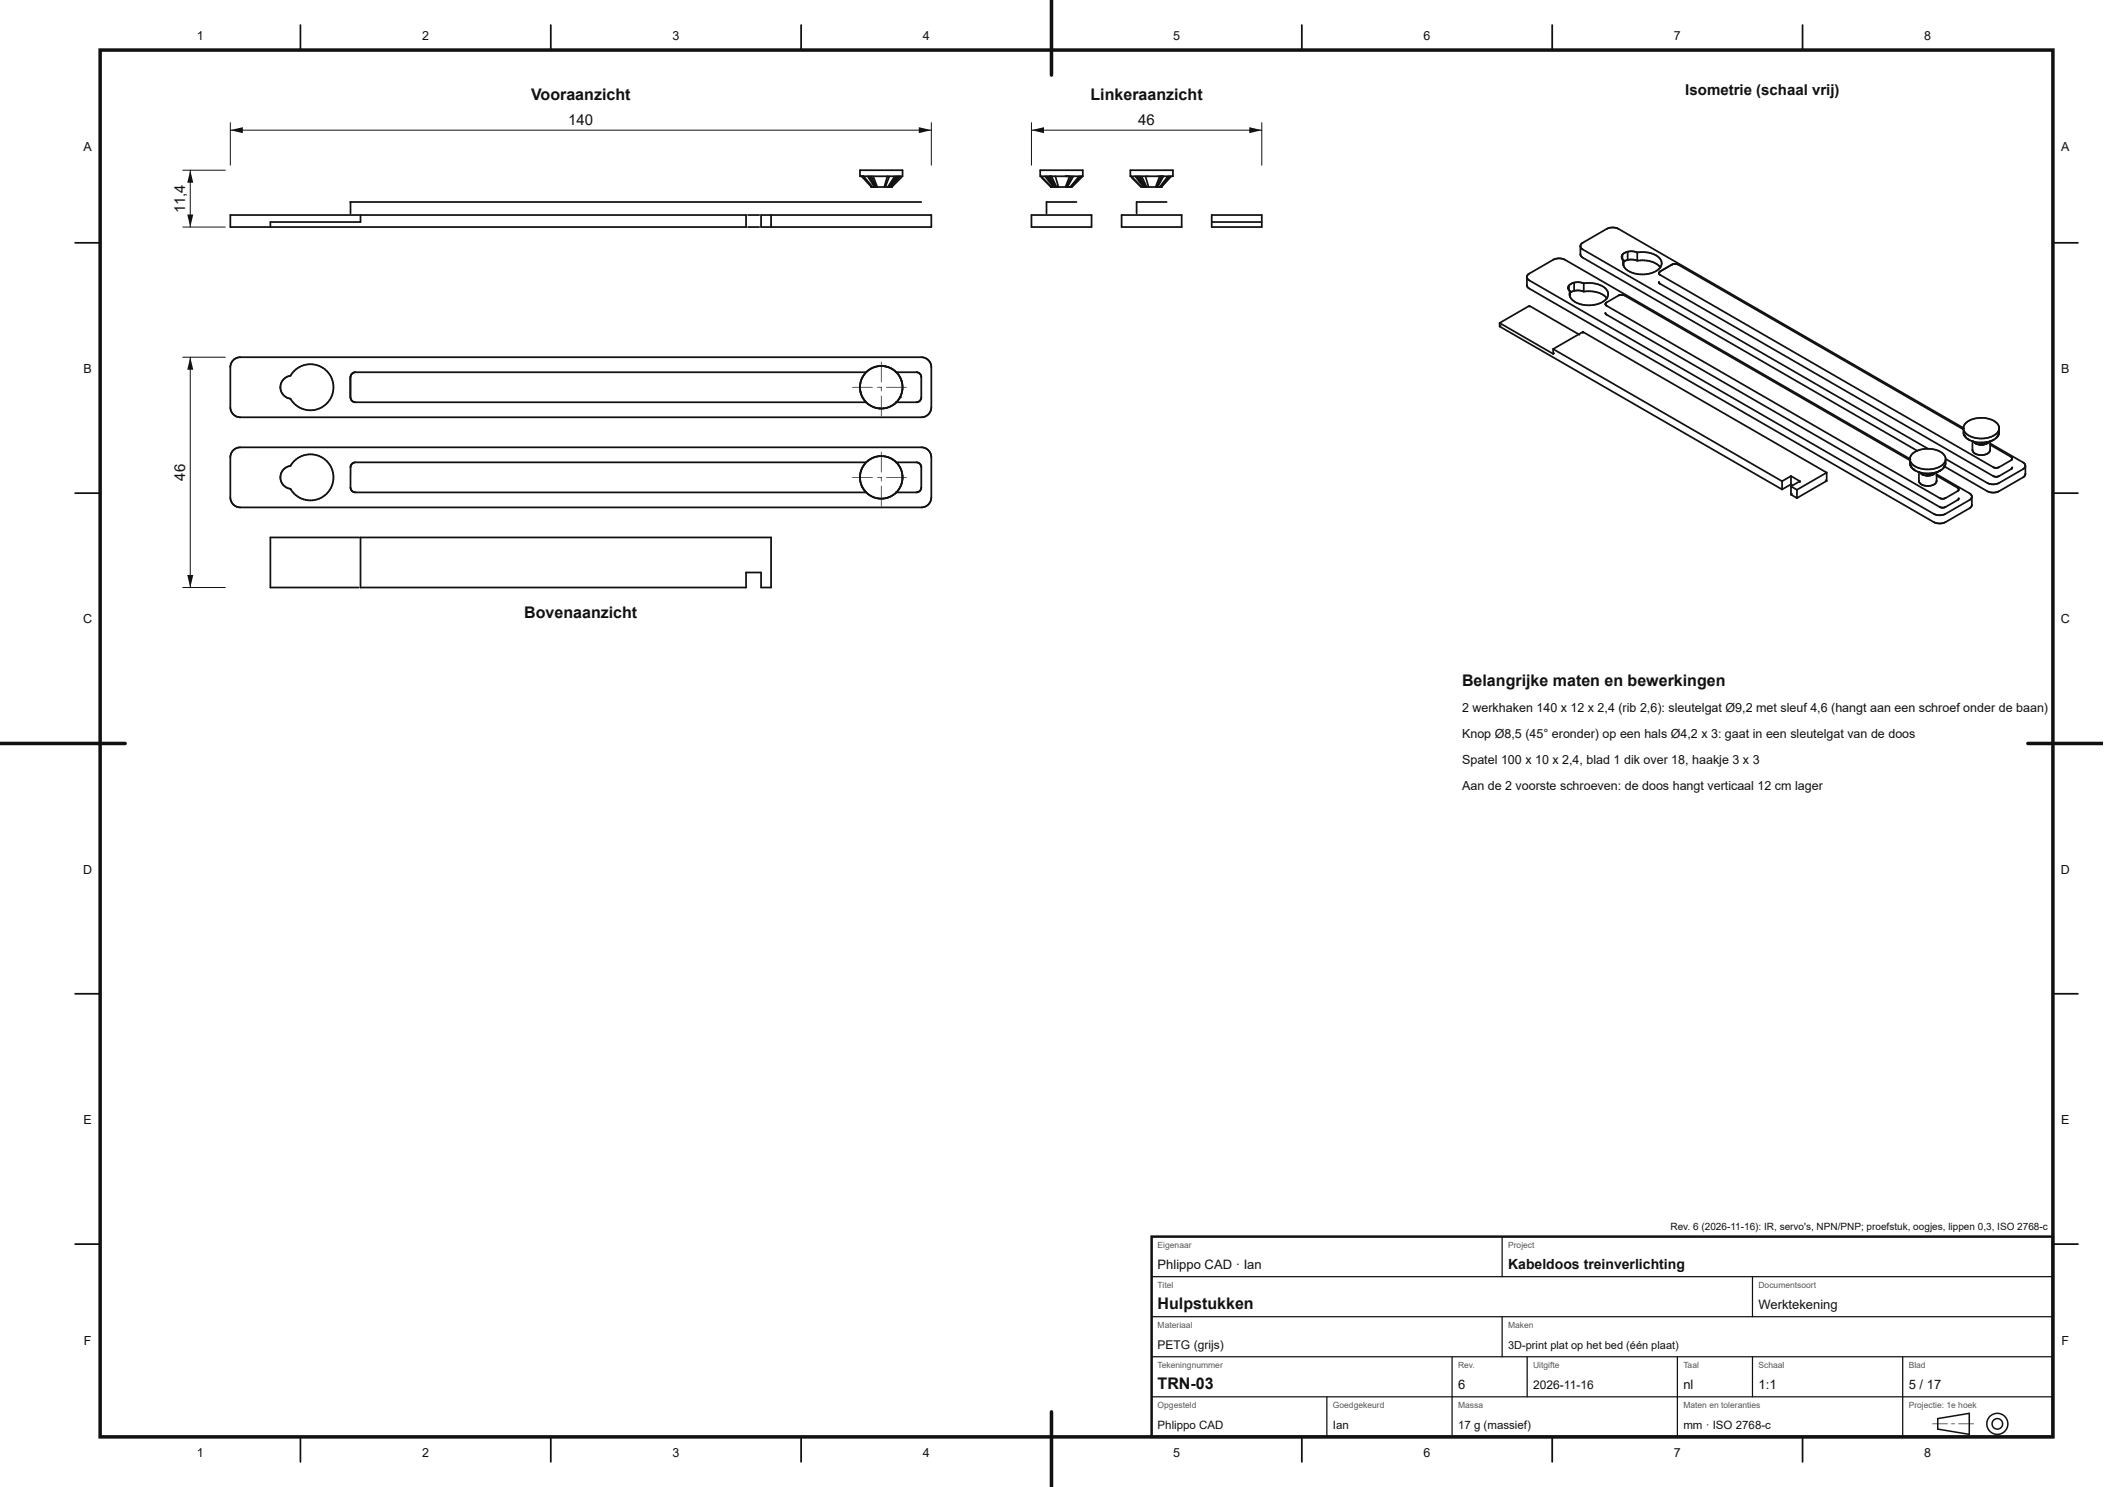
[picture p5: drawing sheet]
<svg xmlns="http://www.w3.org/2000/svg" width="420mm" height="297mm" viewBox="0 0 420 297" stroke-linecap="round" stroke-linejoin="round" font-family="sans-serif">
<path d="M171.7 35.2h8.5M171.7 34h8.5M172.1 35.2h.4M173.9 37.4h4.2M174.4 37.3l-.2 .1M175.2 37.3l-.2 .1M177.3 37.3l-.1 .1M46 45.4h103M46 43h103M69.9 40.4h114.1M152 45.4h34M152 43h34" fill="none" stroke="#111" stroke-width=".35"/>
<circle cx="178" cy="37.4" r=".17" fill="#111"/>
<g fill="none" stroke="#111" stroke-width=".35">
<path d="M171.7 34v1.2M171.9 35.2h.1M172.1 35.2l2 2.2M172.3 35.2l1.8 2.2M172.5 35.2l1.7 2.2M173.3 35.2l1.4 2.2M173.6 35.2l1.2 2.2M174 35.2l1 2.2M174.4 35.2l.8 2.2M174.5 37.3l-.1 .1M177.2 35.2l-.6 2.2M177.6 35.2l-.7 1.9"/>
<path d="M178.7 35.2l-1.4 2.2M179 35.2l-1.5 2.2M179.3 35.2l-1.7 2.2M179.5 35.2l-1.8 2.2M179.7 35.2l-1.9 2.2M180 35.4l-1.9 2M180.2 34v1.2M46 43v2.4M70 40.4v2.2M72 43v1.4h-18v1M149 43v2.4M149.4 45.4h2.2"/>
<path d="M149.4 43h2.2M152 43v2.4M154 43v2.4M186 43v2.4M46.4 72.1a1.98 1.98 0 0 1 1.6-.8h136a1.99 1.99 0 0 1 2 2v8a1.99 1.99 0 0 1-2 2h-136a1.99 1.99 0 0 1-2-2v-8l.1-.7zM56 77.3v.1M56.7 75.7l.3-.3a2.66 2.66 0 0 0 1.7-1.3 4.6 4.6 0 0 1 6.8 .3 4.6 4.6 0 0 1-.9 6.7 4.6 4.6 0 0 1-6.6-1.5 2.3 2.3 0 0 1-1.9-1.5 2.3 2.3 0 0 1 .6-2.4zM69.9 75.3l.1 4M171.8 78.2l.1 .4M171.9 78.6a4.2 4.2 0 0 0 3.3 2.9M171.9 78.6l.1 .2M172.2 79.3h.1"/>
<path d="M172.9 74.3h-102l-.6 .3-.3 .6v4.2l.3 .7 .6 .2h102M173 74.3a4.3 4.3 0 0 0-1.2 3.9M173 74.3h.1M174.9 73.3h-.1M176.6 73.2h.2M176.8 73.2l.5 .1M176.8 73.2a4.3 4.3 0 0 0-3.8 1.1M177 73.2l.2 .1M177.2 73.3l.2 .1M177.2 73.3a4.2 4.2 0 0 1 2.8 2.5M178 73.6h.1M178.9 74.3h4.2l.6 .3 .3 .6v4.2l-.3 .7-.6 .2h-4.2"/>
<path d="M179 74.4h.1M179.7 79.4h.1M179.8 75.5l.3 .7M180 75.9a4.2 4.2 0 0 1-4.4 5.7M180.2 77.8v.1M46.4 90.1a1.98 1.98 0 0 1 1.6-.8h136a1.99 1.99 0 0 1 2 2v8a1.99 1.99 0 0 1-2 2h-136a1.99 1.99 0 0 1-2-2v-8l.1-.7zM56 95.3v.1M56.7 93.7l.3-.3a2.66 2.66 0 0 0 1.7-1.3 4.6 4.6 0 0 1 6.8 .3 4.6 4.6 0 0 1-.9 6.7 4.6 4.6 0 0 1-6.6-1.5 2.3 2.3 0 0 1-1.9-1.5 2.3 2.3 0 0 1 .6-2.4zM171.9 96.6l.1 .1M172.2 97.3h.1M172.6 98h.1M172.8 92.6h-.1"/>
<path d="M172.9 92.3h-102l-.6 .3-.3 .6v4.2l.3 .7 .6 .2h102M173.4 92h-.1M175.2 81.5h.1M175.2 81.5l.4 .1M175.6 81.6h.2M175.6 91.1h.1M177.2 91.3l1.5 .8 .8 .9M177.2 99.4l-.2 .1M177.3 91.3a4.3 4.3 0 0 0-5.6 4 4.3 4.3 0 0 0 5.5 4.1M177.6 99.3h-.2M178.6 80.7h.1M178.9 92.3h4.2l.6 .3 .3 .6v4.2l-.3 .7-.6 .2h-4.2"/>
<path d="M179 80.4h.1M179.5 93a4.2 4.2 0 0 1-2.3 6.4M179.8 93.4h.1M180.2 94.9v.2"/>
</g>
<circle cx="179.7" cy="79.4" r=".17" fill="#111"/>
<g fill="none" stroke="#111" stroke-width=".35">
<path d="M71.7 107.3h-17.7v10h17.6M72 107.3h82v10h-2v-3h-3v3h-77z"/>
<circle cx="176" cy="95.3" r="4.3"/>
</g>
<g fill="#111">
<path d="M170.2 95.3h4.1l-4.1 .1zM175.2 95.3h.9l-.9 .1zM177 95.3h4.1l-4.1 .1z"/>
<path d="M176 97.1h.1l-.1 4.1zM176 95.3h.1l-.1 .9zM176 90.3h.1l-.1 4.1z"/>
</g>
<circle cx="176" cy="77.3" r="4.3" fill="none" stroke="#111" stroke-width=".35"/>
<g fill="#111">
<path d="M170.2 77.3h4.1l-4.1 .1zM175.2 77.3h.9l-.9 .1zM177 77.3h4.1l-4.1 .1z"/>
<path d="M176 79.1h.1l-.1 4.1zM176 77.3h.1l-.1 .9zM176 72.3h.1l-.1 4.1z"/>
</g>
<g fill="none" stroke="#111" stroke-width=".35">
<path d="M207.7 34h8.5v1.2h-8.5zM207.9 35.2l2.1 2.2M208.7 35.2l1.7 2.2M209 35.2l1.5 2.2 .1-.1-1.3-2.1M210.8 35.2l.6 2.2h-.4l-1-2.2h-.4l1.2 2.2M213.3 35.2h-.5h.8l-.8 2.2M214 35.2l-1 2.2M214.4 35.2l-1.2 2.2 .1-.1M215.5 35.2l-1.9 2.2M215.7 35.2l-1.9 2.2M215.9 35.2l-2 2.2M216.2 35.2l-2.1 2.2h-4.2l-1.9-2"/>
<path d="M225.7 34h8.5v1.2h-8.5zM225.9 35.2l2.1 2.2M226 35.4l1.9 2h4.2M226.7 35.2l1.7 2.2M227 35.2l1.5 2.2M227.3 35.2l1.4 2.2M227.6 35.2l1.2 2.2M228 35.2l1 2.2M228.8 35.2l.6 2.2M229.2 35.2h.1M231.2 35.2h.1M232 35.2h.4l-1.2 2.2 .3-.1"/>
<path d="M232 35.2h-.4l-.8 2.2M232 35.2l-1 2.2M233.3 35.2l-1.7 2.2M233.5 35.2l-1.8 2.2M233.7 35.2l-1.9 2.2 .2-.1M233.9 35.2l-2 2.2M206 43h12v2.4h-12zM215 40.4h-6v2.2M224 43h12v2.4h-12zM233 40.4h-6v2.2M242 44.4h10v1h-10zM252 44.1v-1.1h-10v1.3"/>
</g>
<path d="M46 24.5v8.5M46 26h140M186 24.5v8.5" fill="none" stroke="#111" stroke-width=".2"/>
<g fill="#111">
<path d="M46 26l2.5-.6v1.2z"/>
<path d="M183.5 25.4l2.5 .6-2.5 .6z"/>
</g>
<path d="M36.5 34h8.5M38 34v11.4M36.5 45.4h8.5" fill="none" stroke="#111" stroke-width=".2"/>
<g fill="#111">
<path d="M37.4 42.9h1.2l-.6 2.5z"/>
<path d="M38 34l.6 2.5h-1.2z"/>
</g>
<path d="M36.5 71.3h8.5M38 71.3v46M36.5 117.3h8.5" fill="none" stroke="#111" stroke-width=".2"/>
<g fill="#111">
<path d="M37.4 114.8h1.2l-.6 2.5z"/>
<path d="M38 71.3l.6 2.5h-1.2z"/>
</g>
<path d="M206 24.5v8.5M206 26h46M252 24.5v8.5" fill="none" stroke="#111" stroke-width=".2"/>
<g fill="#111">
<path d="M206 26l2.5-.6v1.2z"/>
<path d="M249.5 25.4l2.5 .6-2.5 .6z"/>
</g>
<g fill="none" stroke="#111" stroke-width=".35">
<path d="M304.9 55.4l.5 .6 80.9 46.7 1.1 .2 1-.2 5-2.9 .4-.6M313.3 57.2l-.1 .5 .4 .5M313.3 57.2v.6M313.3 57.1v.1M313.3 57.1v1M313.6 58.2v1M313.7 58.3h.1M314.4 56.5l-.6 .2-.5 .4M314.4 56.5l.9-.1 1 .2M314.4 58.1l1.1-.1 .8 .3M314.4 58.1l-.8 .4M314.4 56.5v1.6"/>
<path d="M315.6 50.8l.2 .4 .3 .3 66.8 38.5M315.6 49.2l.2 .3 .3 .3 69 39.9M315.6 49.2l.4-.7 5-2.8 .9-.3 1.2 .3 69.1 39.9M315.6 49.2v1.6M315.6 50.8h.1M316.3 58.3a4.8 4.8 0 0 1 4.6 1.4M316.3 56.6a4.7 4.7 0 0 1 4.7 1.5 1.76 1.76 0 0 1-1.2 2.4 5.5 5.5 0 0 1-6.1-.9l-.2-.6 .1-.8M316.3 56.6v1.7M323.3 59l-2.5 1.4-.2 .4M323.3 59l.6-.1 .5 .1 57 32.9M323.3 59h-.1M323.9 51v.6"/>
<path d="M323.9 51.6l.4 .4M324 50.9l-.1 .1M324 50.9v1M324.3 52v1M324.4 50.5l-.4 .4M324.4 52.2l-.2 .1M324.4 50.5h.1M324.4 52.2h.1M325.1 50.3l1.1-.1 .8 .2M325.1 50.3l-.7 .2M325.1 51.9l-.7 .3M325.1 51.9l.9-.1 1 .3"/>
<path d="M325.1 50.3v1.6M327 52.1a4.9 4.9 0 0 1 4.6 1.4M327 50.4a4.7 4.7 0 0 1 4.7 1.5 1.76 1.76 0 0 1-1.3 2.4 5.5 5.5 0 0 1-6-.9l-.2-.6 .1-.8M327 50.4v1.7M331.3 56.4h.1M331.3 56.3v.1M331.3 56.4l.3 .3 66.5 38.4 .5 .1 .6-.1 2.4-1.4 .3-.3M331.4 54.4l-.1 .1M333.9 52.8l-2.4 1.4M334 52.8l-2.4 1.4a.37 .37 0 0 0-.3 .4 .37 .37 0 0 0 .3 .3l66.5 38.4 .5 .1 .6-.1 2.4-1.4 .3-.3M334 52.8l.6-.1 .5 .2 57 32.8M334 52.8l-.1 .1"/>
<path d="M320.6 62.5l.2 .3 66.6 38.5h1l2.7-1.6M320.6 60.8h.1M320.6 60.8l.2 .3 66.6 38.4 .5 .1 .5-.1 2.7-1.6-.1-.4-4.3-2.5M320.6 62.6l.1 .1M320.7 60.6h-.1M381.4 91.7l.1 1.2M381.5 92.9l.1 .2M381.5 92.9l.2 .1M381.6 91.7l-69.2-39.9-.9-.2-1.1 .2-5 2.8-.4 .4-.1 2.1 .5 .6 80.8 46.6 1 .3 1.1-.2 5.1-2.9 .4-.6v-1.7M381.6 93.1l.1 .2M381.6 93.1l.2 .1M381.7 93.3l.5 .5 1.1 .5"/>
<path d="M381.7 93.3l.2 .1M381.9 90.7a5 5 0 0 1 6.4 .2 1.56 1.56 0 0 1-1 2.4 5.1 5.1 0 0 1-5.6-.8 1.31 1.31 0 0 1 .2-1.8zM383.2 94.6v1.4M383.2 96h.1M383.3 94.3l1.4 .3 .1 .4M383.3 94.3l.9 .6M383.7 94.7l.5 .2M384.2 94.9l.6 .1M384.6 94.6h.4M384.8 95h.2M385 94.6h.4l-.2 .4M385 94.6v.4"/>
<path d="M385.3 95h-.3M385.5 95h-.2M385.7 94.5l-.4 .1M385.7 94.5l-.4 .5M385.8 94.9h.1M385.8 94.9l-.3 .1M386 94.8l-.2 .1M386 94.5h-.3M386 94.5l-.5 .5M386.2 94.7l-.2 .1M386.3 94.7h-.1M386.8 94.6v1.4a1.91 1.91 0 0 1-2.6 .9l-.7-.3-.3-.6"/>
<path d="M386.9 94.8l6.4 3.7 .4 .3 .1 .4M387 94.2l-1 .3M387 94.2l-.4 .2M387.2 94.1l.3-.1-.5 .2M388.2 93.2l.2-.1-.1 .2M388.3 93.3l-.5 .5-1.6 .9M388.3 93.3l-.2 .1M388.5 92.9l-.1 .3M388.5 92.9l-.2 .1M388.6 92.5l-.1 .4M388.7 91.7l8.2 4.8a2.59 2.59 0 0 0 2.4 0l4.8-2.9 .4-.6M391.1 99.7h.1"/>
<path d="M391.2 97.9h-.1M391.2 99.5l-.1 .2M392.1 86.5l.1 .3M392.2 86.8l.1 .1M392.2 86.7l.1 .2M392.2 86.8l.2 .1M392.3 86.9l.1 .2M392.3 86.9l.2 .2M392.4 87.1l.2 .2M392.4 87.1l.2 .1M392.5 87.3l.2 .2M392.5 84.5a5 5 0 0 1 6.5 .2 1.56 1.56 0 0 1-1 2.4 5.1 5.1 0 0 1-5.6-.8 1.31 1.31 0 0 1 .1-1.8z"/>
<path d="M392.7 87.5h.1M392.7 87.5l.2 .2M392.9 87.7l.8 .4M392.9 87.7h.2M393.7 88.1l1.2 .6M393.9 89.9a2.03 2.03 0 0 0 2.9 .8l.4-.3 .3-.5M393.9 88.4v1.5M393.9 89.8v.1M394 88.2l1.3 .2 .2 .4M394.4 88.5l.5 .2M394.9 88.7l.3 .1M395.2 88.8h.1"/>
<path d="M395.2 88.8h.5M395.3 88.4h.4M395.7 88.4v.4M396 88.4h-.4M396 88.4h-.3M396 88.8h.1M396 88.4l-.1 .4M396 88.8h-.3M396.4 88.4h-.4M396.4 88.4l-.4 .4M396.7 88.3h-.1M396.7 88.3l-.3 .1"/>
<path d="M396.7 88.3l-.5 .5M396.8 88.6l-.8 .2M396.9 88.5l-.1 .1M397 88.5h-.1M397.4 88.8l4.2 2.4 .3 .3M397.4 89.8l.1 .1M397.5 88.4v1.5M397.6 88.6l6.4 3.7 .4 .4 .1 .3M397.7 88.1l-1 .2M397.7 88.1l-.4 .1M397.9 88l.3-.2-1.3 .7M398 87.9l-.3 .2"/>
<path d="M398.8 87.3l-.2 .2M398.8 87.3l-.6 .5M398.9 87.1l.2-.2-.1 .2M399 87.1l-.2 .2M399 87.1l-.2 .1M399 87.1l-.2 .3M399.1 86.9l-.1 .3M399.2 86.7l-.1 .3M399.2 86.5l-.2 .4M399.2 86.2l.1 .1M399.2 85.3v.2M399.3 86.3v.1"/>
<path d="M399.3 86.3l-.1 .3M401.9 91.5v.1M401.9 93.3v.1M404.5 93v1.8l-.3 .4-4.9 2.9-1.1 .3-1.3-.3-8.7-5"/>
</g>
<circle cx="382" cy="93.7" r=".17" fill="#111"/>
<path d="M388.6 91.7v.8M392.1 85.5v1.1M399.3 85.5v.8" fill="none" stroke="#111" stroke-width=".35"/>
<circle cx="393.9" cy="88.1" r=".17" fill="#111"/>
<g fill="none" stroke="#111" stroke-width=".35">
<path d="M60 5v5M110 5v5M160 5v5M210 5v5M260 5v5M310 5v5M360 5v5M15 48.5h5M410 48.5h5M299.5 65.2l56.4 32.6M299.5 64.5l10.7 6.2M299.5 64.5v.7"/>
<path d="M299.7 65.1l-.2 .1M305.4 61.1l-5.9 3.4M305.4 61.1v.2M305.4 61.1l10.1 5.8M310.2 69.7l45.7 26.4M310.2 69.7v1M310.4 70.6l-.2 .1M316.1 66.3l-5.9 3.4M316.1 66.3v.2M316.1 66.3l48.7 28.1M15 98.5h5M355.9 96.1v1.7"/>
<path d="M357.7 96.7l-1.8 1.1M357.7 98.8l1.2 .7M357.7 96.7l.2 .2M357.7 95.1l-1.8 1M357.7 97.1l1.2 .7M357.7 95.1l1.8 1M357.7 95.1v1.6M357.7 97.1v1.7M357.9 98.7l-.2 .1M358.9 97.8v1.7M359.5 96.1l-1.8 1M359.5 96.1v.2"/>
<path d="M364.6 95.9l.2 .1M364.8 96l-5.9 3.5M364.8 94.4v1.6M364.8 94.4l-5.9 3.4M410 98.5h5M15 148.5h5M410 148.5h5M15 198.5h5M410 198.5h5M15 248.5h5M410 248.5h5M60 287v5"/>
<path d="M110 287v5M160 287v5M210 287v5M260 287v5M310 287v5M360 287v5"/>
</g>
<path d="M20 10h390v277h-390z" fill="none" stroke="#111" stroke-width=".7" stroke-linecap="butt"/>
<path d="M210 0v15M0 148.5h25M405 148.5h14.9M210 282v15" fill="none" stroke="#111" stroke-width=".7"/>
<path d="M230 247h180v40h-180z" fill="none" stroke="#111" stroke-width=".5"/>
<g fill="none" stroke="#111" stroke-width=".25">
<path d="M230 255h180M300 247v8M350 255v8M230 279h180M230 271h180M230 263h180M265 279v8M290 271v16M300 263v8M305 271v8M335 271v16M350 271v8"/>
<path d="M380 271v16"/>
</g>
<path d="M387 283.3l6.3-1v4.2l-6.3-1.1z" fill="none" stroke="#111" stroke-width=".3"/>
<path d="M385.9 284.3l3.1 .1-3.1 .1zM389.7 284.3l.7 .1-.7 .1zM391.1 284.3l3.1 .1-3.1 .1z" fill="#111"/>
<g fill="none" stroke="#111" stroke-width=".3">
<circle cx="398.9" cy="284.4" r="1.05"/>
<circle cx="398.9" cy="284.4" r="2.1"/>
</g>
<g font-size="3.2" fill="#111">
<text x="106.1" y="20">Vooraanzicht</text>
<text x="217.8" y="20">Linkeraanzicht</text>
<text x="104.7" y="123.3">Bovenaanzicht</text>
<text x="292" y="137">Belangrijke maten en bewerkingen</text>
<text x="231.2" y="261.4">Hulpstukken</text>
<text x="231.2" y="277.4">TRN-03</text>
</g>
<g font-size="3" fill="#111">
<text x="336.6" y="19">Isometrie (schaal vrij)</text>
<text x="113.5" y="25">140</text>
<text x="227.3" y="25">46</text>
<text x="37" y="42.5" transform="rotate(-90 37 42.5)">11,4</text>
<text x="37" y="96" transform="rotate(-90 37 96)">46</text>
</g>
<text font-size="2.8" fill="#111" x="301.2" y="253.4">Kabeldoos treinverlichting</text>
<g font-size="2.6" fill="#111">
<text x="231.2" y="253.4">Phlippo CAD · Ian</text>
<text x="351.2" y="261.4">Werktekening</text>
<text x="291.2" y="277.4">6</text>
<text x="336.2" y="277.4">nl</text>
<text x="351.2" y="277.4">1:1</text>
<text x="381.2" y="277.4">5 / 17</text>
</g>
<g font-size="2.5" fill="#111">
<text x="39.3" y="8">1</text>
<text x="84.3" y="8">2</text>
<text x="134.3" y="8">3</text>
<text x="184.3" y="8">4</text>
<text x="234.3" y="8">5</text>
<text x="284.3" y="8">6</text>
<text x="334.3" y="8">7</text>
<text x="384.3" y="8">8</text>
<text x="16.7" y="30.2">A</text>
<text x="411.7" y="30.2">A</text>
<text x="16.7" y="74.5">B</text>
<text x="411.7" y="74.5">B</text>
<text x="16.6" y="124.5">C</text>
<text x="411.6" y="124.5">C</text>
<text x="292" y="142.2">2 werkhaken 140 x 12 x 2,4 (rib 2,6): sleutelgat Ø9,2 met sleuf 4,6 (hangt aan een schroef onder de baan)</text>
<text x="292" y="147.4">Knop Ø8,5 (45° eronder) op een hals Ø4,2 x 3: gaat in een sleutelgat van de doos</text>
<text x="292" y="152.6">Spatel 100 x 10 x 2,4, blad 1 dik over 18, haakje 3 x 3</text>
<text x="292" y="157.8">Aan de 2 voorste schroeven: de doos hangt verticaal 12 cm lager</text>
<text x="16.6" y="174.5">D</text>
<text x="411.6" y="174.5">D</text>
<text x="16.7" y="224.5">E</text>
<text x="411.7" y="224.5">E</text>
<text x="16.7" y="268.7">F</text>
<text x="411.7" y="268.7">F</text>
<text x="39.3" y="291">1</text>
<text x="84.3" y="291">2</text>
<text x="134.3" y="291">3</text>
<text x="184.3" y="291">4</text>
<text x="234.3" y="291">5</text>
<text x="284.3" y="291">6</text>
<text x="334.3" y="291">7</text>
<text x="384.3" y="291">8</text>
</g>
<g font-size="2.4" fill="#111">
<text x="231.2" y="269.4">PETG (grijs)</text>
<text x="306.2" y="277.4">2026-11-16</text>
</g>
<g font-size="2.3" fill="#111">
<text x="231.2" y="285.4">Phlippo CAD</text>
<text x="266.2" y="285.4">Ian</text>
<text x="291.2" y="285.4">17 g (massief)</text>
<text x="336.2" y="285.4">mm · ISO 2768-c</text>
</g>
<text font-size="2.2" fill="#111" x="301.2" y="269.4">3D-print plat op het bed (één plaat)</text>
<text font-size="2" fill="#111" x="333.6" y="245.6">Rev. 6 (2026-11-16): IR, servo's, NPN/PNP; proefstuk, oogjes, lippen 0,3, ISO 2768-c</text>
<g font-size="1.7" fill="#555">
<text x="231.2" y="249.2">Eigenaar</text>
<text x="301.2" y="249.2">Project</text>
<text x="231.2" y="257.2">Titel</text>
<text x="351.2" y="257.2">Documentsoort</text>
<text x="231.2" y="265.2">Materiaal</text>
<text x="301.2" y="265.2">Maken</text>
<text x="231.2" y="273.2">Tekeningnummer</text>
<text x="291.2" y="273.2">Rev.</text>
<text x="306.2" y="273.2">Uitgifte</text>
<text x="336.2" y="273.2">Taal</text>
<text x="351.2" y="273.2">Schaal</text>
<text x="381.2" y="273.2">Blad</text>
<text x="231.2" y="281.2">Opgesteld</text>
<text x="266.2" y="281.2">Goedgekeurd</text>
<text x="291.2" y="281.2">Massa</text>
<text x="336.2" y="281.2">Maten en toleranties</text>
<text x="381.2" y="281.2">Projectie: 1e hoek</text>
</g>
</svg>
